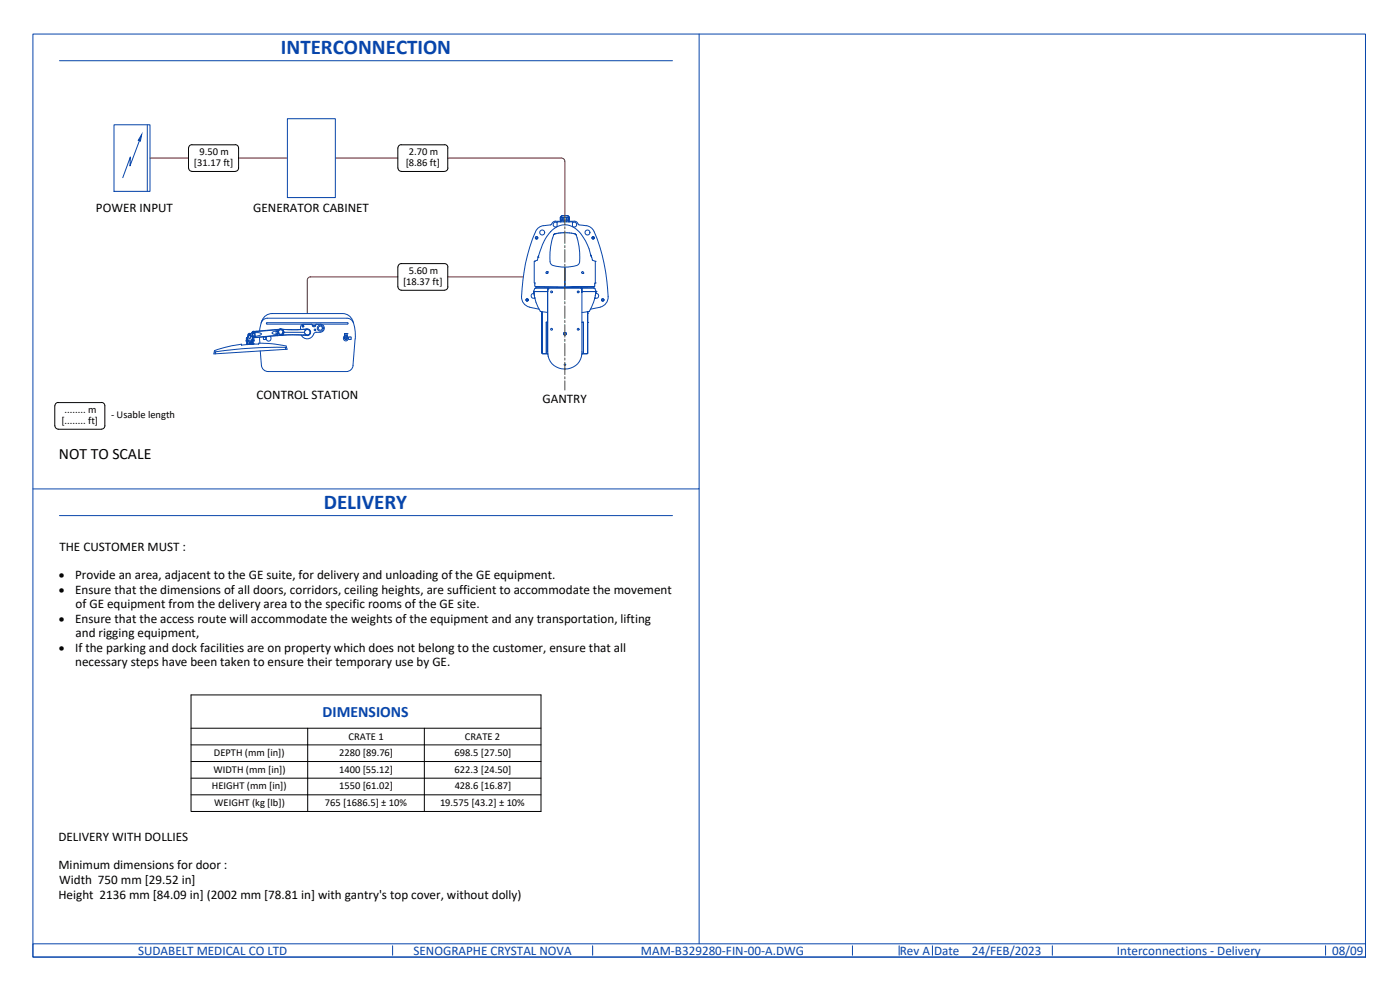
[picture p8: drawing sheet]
<svg xmlns="http://www.w3.org/2000/svg" width="420mm" height="297mm" viewBox="0 0 420 297" stroke-linecap="round" stroke-linejoin="round" font-family="sans-serif">
<!-- layer: 0 -->
<g fill="none" stroke="#0745ab" stroke-width=".3">
<path d="M9.9 10.2h399.9v277h-399.9zM17.8 18.2h184M209.8 10.2v136.5h-199.9M17.8 154.7h184M209.8 146.7v136.5M117.8 283.8v2.8M177.9 283.8v2.8M255.8 283.8v2.8M269.8 283.8v2.8M279.8 283.8v2.8M315.8 283.8v2.8M397.8 283.8v2.8"/>
<path d="M409.8 283.2h-399.9v4h399.9"/>
</g>
<path d="M45 47.4h11.6M71.6 47.4h14.6M100.6 47.4h18.8M134.4 47.4h34.1a.99 .99 0 0 1 1 1M169.5 48.4v16.3M92.2 84.1v10M119.4 83.1h-26.2a.99 .99 0 0 0-1 1M134.4 83.1h22.7" fill="none" stroke="#b4001e" stroke-width=".3"/>
<g fill="none" stroke="#000" stroke-width=".3">
<path d="M56.6 44.4v6M56.6 44.4a.92 .92 0 0 1 1-1h13a.99 .99 0 0 1 1 1v6a1 1 0 0 1-1 1M56.6 50.4a.99 .99 0 0 0 1 1M57.6 51.4h13M119.4 44.4v6M119.4 44.4a.92 .92 0 0 1 1-1h13a.99 .99 0 0 1 1 1M119.4 50.4a.99 .99 0 0 0 1 1M120.4 51.4h13M134.4 44.4v6M134.4 50.4a.99 .99 0 0 1-1 1M119.4 80.1v6M119.4 80.1a1 1 0 0 1 1-1h13a.99 .99 0 0 1 1 1"/>
<path d="M119.4 86.1a.99 .99 0 0 0 1 1M120.4 87.1h13M134.4 80.1v6M134.4 86.1a.99 .99 0 0 1-1 1M57.3 208.5h105.1v35h-105.1zM57.3 218.5h105.1M92.3 218.5v25M127.4 218.5v25M57.3 223.5h105.1M57.3 228.5h105.1M57.3 233.5h105.1M57.3 238.5h105.1"/>
</g>
<!-- layer: GE-SPECIFICATIONS -->
<path d="M16.4 121.8v6M16.5 127.8a.99 .99 0 0 0 1 .9M17.5 128.8h13M17.5 120.8h13M17.5 120.7a.99 .99 0 0 0-1 1M30.5 120.7a.99 .99 0 0 1 1 1v6.1a1 1 0 0 1-1 .9" fill="none" stroke="#000" stroke-width=".3"/>
<!-- layer: GE-EQUIPMENT -->
<g fill="none" stroke="#0745ab" stroke-width=".3">
<path d="M34.2 37.4h10.8v20h-10.8zM86.2 35.6h14.4v23.7h-14.4zM160.3 78.4v6.5M160.4 78.4h.1M160.8 69.5a52.8 52.8 0 0 0-4.3 19.5M161.2 78.1l-.8 .3M161.5 77.2h.1M161.5 77.1l-.2 .9M161.5 77.1v.1M161.6 76.8l-.1 .3zM163.1 67.7l-1.4 .6-1 1.1M165.3 67.5l-2.2 .2"/>
<path d="M165.3 69.5h-.1M165.6 67.2l-.4 .3M166.1 70.7l-.2 .7M166.1 70.5v.2M166.1 70.5h.1M166.2 70.4l-.1 .1M166.2 70.4h.1M166.3 70.3l-.1 .1M166.3 70.3h.1M166.5 70.2l-.2 .1M166.5 70.2h.1M166.6 70.1l-.1 .1"/>
<path d="M166.6 70.2h.1M166.7 66.4h1.5M166.7 66.4l-.7 .2-.4 .6M166.8 70.1h.1M167.2 66.6v1.4M167.2 66.8a.74 .74 0 0 0-1 .1 .74 .74 0 0 0 0 1 .74 .74 0 0 0 1 0M167.3 66.6h4.4l.1 1.4M167.3 66.6h-.1M168.2 66.6v-.4h2.7v.4M168.3 65.4v.6h2.4v-.6M168.3 66.3v.3M168.4 65.1l-.2 .1v.7h.1"/>
<path d="M168.5 65.3h.1M168.5 65.1l.3-.3h1.5l.3 .3M168.5 65.1l-.3 .1M168.5 65.1v.2M168.5 66v.2M168.5 65.3l-.1 .1M168.6 65.3l.2 .1v.6M168.6 65.3l-.2 .1M168.6 66v.3M169.1 66v-.7h.8l.1 .7M169.1 66.3v.3M170 66.3v.3"/>
<path d="M170.4 64.7h-1.8l-.3 .4M170.4 64.7l.5 .5M170.4 66v.3M170.6 65.1h.1M170.6 65.1v.2h-2M170.6 66v.2M170.6 65.2l.1 .2M170.7 65.4l-.5-.1v.7M170.7 66.3v.3M170.7 65.1l.2 .8h-.2M170.9 66.4h1.4M171.8 66.8a.74 .74 0 0 1 1.1 .1 .74 .74 0 0 1 0 1 .74 .74 0 0 1-1.1 0"/>
<path d="M172.2 70.1l-2.8-.3-2.8 .3M172.2 70.1h.1M172.3 70.1l.3 .1M172.3 66.4l.7 .2 .5 .6M172.5 70.2h.1M172.6 70.2h.1M172.7 70.2l.2 .3M172.9 70.5l.1 .2M172.9 70.5h.1M173 70.7l.2 .7M173.2 71.4a17.7 17.7 0 0 1 .6 7.7l-.2 .2a10.6 10.6 0 0 1-8.2 0 9.6 9.6 0 0 1-.1-5.6l.5-2.3M173.5 67.2l.3 .3"/>
<path d="M173.8 67.5l2.1 .2M175.9 67.7l1.4 .6a4.2 4.2 0 0 1 1.5 2.3 56.9 56.9 0 0 1 3.7 18.4M177.2 76.4l.3 .7-.1-.2a14.3 14.3 0 0 0-5.2-8.7 5.4 5.4 0 0 0-7.4 1.8 18.3 18.3 0 0 0-3.2 6.8M177.5 77.1l.1 .1M177.6 77.2l.2 .8M177.8 78.1l.9 .3M178.6 78.4h.1M178.7 78.4v6.5M75.8 99.8h-.2M75.8 99.8h.1M75.8 99.5l.1 .1M75.8 99.5h.1"/>
<path d="M75.8 99.5h.2M75.9 99.8h.1M75.9 99.6h.1M75.9 99.5h.1M75.9 99.7l-.2-.1-.2 .4h-.5M75.9 99.7h.1M76 99.7l.4 .1 .1 1.1-.5 .2M76 99.8v.1M76.1 99.5h-.1M76.2 99.7v.1M76.3 99.4h-.4M76.4 99.8h-.5"/>
<path d="M76.4 99.7l-.5 .1M76.4 99.5l.1 .3M76.5 99.8l1.5 .1 .4 .3-.3 .4-1.5 .3M76.5 99.8l.1 1.1M76.5 99.8h.1M78.4 96.9a2.01 2.01 0 0 1 1.9-1.4h23.8a2.01 2.01 0 0 1 2 1.4M78.6 96.1l-.7 3.2M78.7 96.2l.9-1.4 1-.5 1.1-.2h21.7l1.5 .7 .9 1.4M80 96.9l24.3-.1 .2 .2-.2 .3-24.2-.1zM82.8 99.5l.1 .6h.4M82.9 99.5h-.1M82.9 99.5h.3"/>
<path d="M83.2 98.9v.5M83.2 98.9h.1M83.2 98.9l-7.1 .6M83.2 99.4h.1M83.2 99.2a1.13 1.13 0 0 0-1.5 .8l1.6 .3M83.2 98.9l-6.9 .6M83.4 99.7l.1 .1M83.4 99.7h.2M83.5 99.7h.1M83.5 99.7v.1M83.5 99.7a.74 .74 0 0 1 1.1-.7 .74 .74 0 0 1 .1 1.3 .74 .74 0 0 1-1.2-.5M83.6 99.7a.61 .61 0 0 0 .6 .6 .61 .61 0 0 0 .6-.6"/>
<path d="M84 98.8h.1M84 98.7h-.1M84.1 98.7l-.1 .1M84.1 98.7l-1 .2M84.2 98.7a.95 .95 0 0 1 1 .9 .95 .95 0 0 1-.9 1M84.2 98.7h-.1M84.2 98.7h.1M84.5 98.8h.1M84.8 99.7h.1M84.9 99.7h.1M85.1 99.7l-.5 .9 6.4-.1M85.1 99.7h6.3"/>
<path d="M90.2 98.1v.8M91.4 99.7l.1 .4M91.5 99.2l-.1 .5M91.6 98.8l-.1 .4 .5-.3M91.6 98.8h-7l.5 .9M92 98.8h.1M92.1 98.9a.83 .83 0 0 1 1 .8 .83 .83 0 0 1-1 .8M92.1 98.9a.93 .93 0 0 1 1.2 .9 .93 .93 0 0 1-1.2 .9M92.1 98.7l-2.8 .2-5.1-.2M92.1 98.8a.92 .92 0 0 1 1 .9 .92 .92 0 0 1-1 .9M92.1 98.8h-.5M93.4 97.3h-2.4a.78 .78 0 0 0-.8 .8"/>
<path d="M93.4 97.3l.3 .3M93.7 97.7l.4 .3M93.7 97.6v.1M94 98h.4M94.7 97.6l-1 .1M94.8 97.7l-.4 .3M94.9 99.7h1.2M94.9 99.7l-.5 .1-.2 .4M95 97.3h1.1M95 97.3l-.3 .3M96.1 97.3a1.21 1.21 0 0 1 1.2 1.2 1.21 1.21 0 0 1-1.2 1.2M105.8 96.1a13 13 0 0 1 .8 5.6"/>
<path d="M156.5 89a3.1 3.1 0 0 0 2.4 3.1M158.9 92.2l2.9 .6M160.2 87.5h4.2M160.2 87.5h.1M160.2 87.5v.6M160.2 87.5v.1M160.2 87.6l.1 .5M160.2 87.6l.2 1.1M160.2 87.2v.2M160.3 87.5v.1M160.3 88.1l.1 .6M160.3 88a.74 .74 0 0 0-.9 .9 .74 .74 0 0 0 1.1 .5"/>
<path d="M160.3 87.5h.1M160.4 84.9l.1 .1M160.4 84.9h.1M160.4 88.7l.1 .7M160.5 86.6l-.3 .7M160.5 89.4v.1M160.5 85.1v.7l.2 .2 8.8 .2M160.5 89.3v.1M160.5 89.5h.1M160.5 89.5l1 2.7 .7 1.2 2.2 .3M160.7 86.5h17.6M160.8 86.4l-.3 .2"/>
<path d="M160.9 86.3h17.3M160.9 86.3l-.1 .1M164 96.7h.4M164.1 82.1h.1M164.2 81.5h.1M164.4 87.4v18.2v-17.8M164.4 96.7h-.5v9.3M164.4 87.5h.1M164.4 87.4v.1M164.4 86.7h.1M164.4 87.3v.1M164.4 86.7v.6"/>
<path d="M164.5 86.5l-.1 .8M164.5 86.6h.1M164.6 86.5l-.2 .1M164.6 86.5h.1M167.2 86.1v.2M169.2 99.9h.1M169.3 99.8l-.1 .1M169.4 99.8h.1M169.5 99.8h-.1M169.5 99.8h.1M169.5 86.4h.1M169.5 86.3h.1"/>
<path d="M169.5 86.2v-5.9v5.9M169.5 86.4v.1M169.5 80.2v.2M169.5 86.3v.1M169.6 86.4h.1M169.6 99.8h.1M169.7 99.8h.1M169.8 99.8v.1M169.8 99.9h.1M169.9 99.9h.1M171.8 86.1v.2M174.4 86.5h.1"/>
<path d="M174.5 86.5h.1M174.5 86.5l.1 .2M174.6 86.6h.1M174.6 86.7h.1M174.6 86.7v.8M174.6 86.7v.2M174.6 87.3v.1M174.6 87.3v.2M174.6 86.9v.4M174.6 87.6h.1M174.6 87.8v-.2v18M174.6 87.5h4.2"/>
<path d="M174.6 96.7h.5v9.3M174.6 87.5v.1M174.7 87.5v.1M174.9 82.1h.1M176.4 94h.1M176.4 96.7h.1M176.4 93.5v12.4zM176.8 93.4l-2.2 .3M176.8 93.4h.1M178.2 86.3l.1 .2M178.3 86.5l.3 .1M178.5 85.1l-.2 .9-8.8 .2 8.8-.2"/>
<path d="M178.5 89.5h.1M178.5 89.4h.1M178.5 89.5l-1 2.7-.7 1.2M178.6 85h-.1M178.6 86.6l.2 .7M178.6 84.9h.1M178.7 84.9l-.2 .1M178.7 88.7l-.2 .7M178.7 87.5h.1M178.7 88.1h.1M178.8 87.6h.1M178.8 88a.74 .74 0 0 1 .9 .9 .74 .74 0 0 1-1.2 .5"/>
<path d="M178.8 87.6v.1M178.8 87.6l-.1 1.1M178.8 87.5v.1M178.8 87.5h.1M178.8 87.5l-.1 .6M178.8 87.2l.1 .2M178.8 87.7l-.1 1M178.9 87.5v.1M180.1 92.2l-2.9 .6M182.5 89a3.1 3.1 0 0 1-2.4 3.1M64.3 105.6h.4l-.1 .6M64.4 105.2l5.2-1.5 2.8-.4v.3l5.2-.3 .1-.3a36.9 36.9 0 0 1 8.2 .8l.3 1-22 1.4z"/>
<path d="M73.9 102.1h.1M73.9 102.1v.4M73.9 102.5h.1M73.9 101.7l.2 1.6M73.9 101.5v.1M73.9 101.5h.1M74 102.5h.1M74 102.1h.1M74 101.6v.1M74 101.4l-.1 .1M74.1 101.3l-.1 .1M74.1 101.3h.1"/>
<path d="M74.1 103.3h.1M74.1 102.1h.1M74.1 101.8l.1 1.4M74.1 102.2h.2M74.1 102.4h.1M74.2 101.8v1.5M74.2 101.8h.1M74.2 102.1h.1M74.2 103.2l.1 .1M74.3 101.8v.7M74.3 102.4h.1M74.3 101.1h.1"/>
<path d="M74.3 102.2h.1M74.3 102.5l.1 .1M74.3 102.5h.1M74.3 101.1l-.2 .2M74.3 101v.1M74.3 102.1v.3M74.3 101h.1M74.4 102.5h.1M74.4 101h-.1M74.6 103.3h.1M74.6 100.3l.3-.1 .3 .3-.3 1.2-.3-.5zM74.8 103.2v.1"/>
<path d="M74.9 102.9h.1M74.9 102.9v.3M75.2 102.8l-.3 .1h.3M75.2 102.9v.2M75.2 102.8v.1M75.2 103.1v.2M75.3 100.5l.2 .5M75.4 100.5a.48 .48 0 0 0-.6-.5 .48 .48 0 0 0-.4 .7v.3M75.4 100.9h.1M75.5 100.9v.1M75.5 101h.1M75.5 101l.4 .4 .1 1.7"/>
<path d="M75.5 100.9l.2 .1M75.5 103.2v.1M75.6 102.1h.1M75.6 101.7l.1 .7M75.6 102h.1M75.6 102.1l-1.3 .1M75.6 102.1l.1 .2M75.7 102.4l-1.3 .2M75.7 101.7h.1M75.7 101.7v1.4l-1.4 .1-.1-1.4M75.7 102.4h.1M75.7 101h.1"/>
<path d="M75.7 102.6l-.2 .1 .2 .2M75.7 102.2h.1M75.7 101l.3 .2M75.7 101.7l.2 1.5-.2-1.5M75.8 102.3h.1M75.8 102h.1M75.8 101h.1M75.8 100.9l-.1-1h.7l-.6 .1 .1 .9M75.8 100.9h.1M75.9 103.1l-1.6 .2M75.9 101.1h.1M75.9 100.9h.6h-.4"/>
<path d="M75.9 103.2h.1M75.9 101h.1M76 101h.1M76 102h.2v.3h-.2M76 101.3v.1M76 101.3h.1M76 101v.1M76 101h.5l-.5 .1M76 103.3l-1.8 .1M76 101.4h.1M76 103.1h.1M76 101.2v.1"/>
<path d="M76 101.2h.1M76 101.1h.1M76 101.1v.1M76.1 100.9h.1M76.1 101h-.1M76.1 100.9h-.2M76.3 101v.1M76.6 100.9h.1M76.6 100.9v.3M77.9 101.2l.1 1.8M78.1 105.3l.4 4.4M78.5 109.6a2.01 2.01 0 0 0 2 1.9"/>
<path d="M79.2 101.1h.5v.7M79.2 101.9h.4M79.2 101.1v.7M80.4 111.5h23.5M81.1 100.9l-5.1 .5M81.1 100.9a.79 .79 0 0 1 .1 1.2 .79 .79 0 0 1-1.1 .1 .79 .79 0 0 1 0-1.2M83.3 100.1v.6l-2.2 .2M83.3 100.1h.1M83.3 100.6l-7.3 .8M84.1 100.6h.1M84.2 100.6h.1M84.2 100.6l-1 .1"/>
<path d="M84.4 100.6l3.5-.1 4.2 .2M84.4 100.6h-.2M84.6 100.6h.1M84.6 100.6h-.1M85.6 104.2l-10.4 .3-10.5 1M86 104.2l-.4 .1 .2 .5M91 100.5h.6M91.6 100.5l.5 .1M92 100.5l-.5-.4 .1 .5M92 100.6h.1M92.1 100.5v.1M94.1 100.2a2.01 2.01 0 0 1-1.8 1.5 2.01 2.01 0 0 1-1.9-1.2"/>
<path d="M103.3 101.5l.5 .4 .4-.4M103.3 101.5a.46 .46 0 0 1 .5-.6 .46 .46 0 0 1 .4 .6M103.3 100.8a.8 .8 0 0 0-.1 1.2 .8 .8 0 0 0 1.2 0 .8 .8 0 0 0-.2-1.2M103.4 100.7l-.1 .2 .5-.2 .4 .2v-.2M103.4 100.7l.4-.2 .4 .2M103.4 100.7v-.6h.8v.6M103.4 100.1h.1M103.4 100.1h.8M104.2 100.1h.1M104.6 101.2v.5M104.7 101.2l.7-.1-.1 .7M104.7 101.7l.1 .1"/>
<path d="M104.7 101.9h.6M106 109.6a2.01 2.01 0 0 1-2 1.9M106.6 101.7l-.7 8M162.7 105.9v-12.4v12.4M162.7 106v.1M162.7 105.9l.1 .2M162.7 105.9v.1M162.9 106.1h1.5M164.4 105.6l.1 1.2M164.5 106.8a4.8 4.8 0 0 0 5 3.9M169.1 100.2h.1M169.2 100h.1"/>
<path d="M169.5 110.7h.1M169.6 110.7h-.1M169.9 100.2h.1M174.6 106.3a4.9 4.9 0 0 1-5 4.4M174.6 106.1h1.6M174.6 105.6h.1M174.7 105.6l-.1 .7M176.2 106.1l.2-.1zM176.4 105.9v.1"/>
<circle cx="161" cy="71.4" r=".36"/>
<circle cx="161" cy="71.4" r=".28"/>
<circle cx="162.7" cy="69.8" r=".74"/>
<circle cx="176.3" cy="69.8" r=".74"/>
<circle cx="178" cy="71.4" r=".36"/>
<circle cx="178" cy="71.4" r=".28"/>
<circle cx="84.2" cy="99.7" r=".83"/>
<circle cx="90.9" cy="97.9" r=".23"/>
<circle cx="94.5" cy="99" r=".23"/>
<circle cx="96.1" cy="98.5" r=".91"/>
<circle cx="96.1" cy="98.5" r=".61"/>
<circle cx="158.2" cy="90" r=".36"/>
<circle cx="158.2" cy="90" r=".28"/>
<circle cx="164.2" cy="81.8" r=".31"/>
<circle cx="165.5" cy="87.6" r=".28"/>
<circle cx="165.5" cy="98.8" r=".28"/>
<circle cx="173.5" cy="98.8" r=".28"/>
<circle cx="173.5" cy="87.6" r=".28"/>
<circle cx="174.9" cy="81.9" r=".31"/>
<circle cx="180.9" cy="90" r=".36"/>
<circle cx="180.9" cy="90" r=".28"/>
<circle cx="74.3" cy="101.6" r=".11"/>
<circle cx="74.9" cy="100.5" r=".23"/>
<circle cx="103.8" cy="101.5" r=".25"/>
<circle cx="169.5" cy="100.2" r=".4"/>
<circle cx="169.5" cy="109.4" r=".23"/>
</g>
<!-- layer: GE-MAIN_AXIS -->
<g fill="none" stroke="#2b9317" stroke-width=".3">
<path d="M169.5 64.7v2.7M169.5 68v.7M169.5 69.3v3.7M169.5 73.7v.6M169.5 74.9v3.8M169.5 79.3v.6M169.5 80.5v3.8M169.5 84.9v.6M169.5 86.2v3.7M169.5 90.5v.7M169.5 91.8v3.7M169.5 96.2v.6"/>
<path d="M169.5 97.4v3.7M169.5 101.8v.6M169.5 103.1v3.7M169.5 107.4v.6M169.5 108.7v3.7M169.5 113v.7M169.5 114.3v2.7"/>
</g>
<!-- layer: GE-EQUIPMENT_LIGHT -->
<path d="M44.2 37.4v20M41.8 42.2l-2.8 7.6 .1-2.7-2.3 6.2" fill="none" stroke="#0745ab" stroke-width=".3"/>
<path d="M42.5 40.4l-.4 1.9-.6-.2z" fill="#0745ab" stroke="#0745ab" stroke-width=".3"/>
<g font-size="6.3" fill="#0745ab">
<text x="84.3" y="16.2">INTERCONNECTION</text>
<text x="97.2" y="152.7">DELIVERY</text>
</g>
<text font-size="4.7" x="17.7" y="137.7">NOT TO SCALE</text>
<text font-size="4.7" fill="#0745ab" x="96.8" y="215">DIMENSIONS</text>
<g font-size="3.9">
<text x="28.8" y="63.6">POWER INPUT</text>
<text x="76" y="63.6">GENERATOR CABINET</text>
<text x="77" y="119.6">CONTROL STATION</text>
<text x="162.8" y="120.9">GANTRY</text>
<text x="17.8" y="165.2">THE CUSTOMER MUST :</text>
<text x="22.5" y="173.8">Provide an area, adjacent to the GE suite, for delivery and unloading of the GE equipment.</text>
<text x="22.5" y="178.1">Ensure that the dimensions of all doors, corridors, ceiling heights, are sufficient to accommodate the movement</text>
<text x="22.7" y="182.5">of GE equipment from the delivery area to the specific rooms of the GE site.</text>
<text x="22.5" y="186.8">Ensure that the access route will accommodate the weights of the equipment and any transportation, lifting</text>
<text x="22.7" y="191.1">and rigging equipment,</text>
<text x="22.5" y="195.5">If the parking and dock facilities are on property which does not belong to the customer, ensure that all</text>
<text x="22.6" y="199.9">necessary steps have been taken to ensure their temporary use by GE.</text>
<text x="17.5" y="252.3">DELIVERY WITH DOLLIES</text>
<text x="17.5" y="260.9">Minimum dimensions for door :</text>
<text x="17.5" y="269.6">Height 2136 mm [84.09 in] (2002 mm [78.81 in] with gantry's top cover, without dolly)</text>
<text x="17.8" y="265.2">Width 750 mm [29.52 in]</text>
</g>
<g font-size="3.9" fill="#0745ab">
<text x="41.5" y="286.4">SUDABELT MEDICAL CO LTD</text>
<text x="124.1" y="286.4">SENOGRAPHE CRYSTAL NOVA</text>
<text x="192.3" y="286.4">MAM-B329280-FIN-00-A.DWG</text>
<text x="270.1" y="286.4">Rev A</text>
<text x="280.3" y="286.4">Date</text>
<text x="291.6" y="286.4">24/FEB/2023</text>
<text x="335.2" y="286.4">Interconnections - Delivery</text>
<text x="399.8" y="286.4">08/09</text>
</g>
<g font-size="3.7">
<text x="17.7" y="173.8">·</text>
<text x="17.7" y="178.1">·</text>
<text x="17.7" y="186.8">·</text>
<text x="17.7" y="195.5">·</text>
</g>
<g font-size="3.2">
<text x="59.9" y="46.5">9.50 m</text>
<text x="122.7" y="46.5">2.70 m</text>
<text x="58.2" y="49.9">[31.17 ft]</text>
<text x="121.8" y="49.9">[8.86 ft]</text>
<text x="122.7" y="82.1">5.60 m</text>
<text x="121" y="85.6">[18.37 ft]</text>
<text x="19.4" y="123.8">........ m</text>
<text x="33.3" y="125.5">- Usable length</text>
<text x="18.4" y="127.3">[........ ft]</text>
<text x="104.6" y="222">CRATE 1</text>
<text x="139.5" y="222">CRATE 2</text>
<text x="64.2" y="226.8">DEPTH (mm [in])</text>
<text x="101.8" y="226.8">2280 [89.76]</text>
<text x="136.4" y="226.8">698.5 [27.50]</text>
<text x="64.1" y="231.8">WIDTH (mm [in])</text>
<text x="101.7" y="231.8">1400 [55.12]</text>
<text x="136.4" y="231.8">622.3 [24.50]</text>
<text x="63.6" y="236.8">HEIGHT (mm [in])</text>
<text x="101.7" y="236.8">1550 [61.02]</text>
<text x="136.5" y="236.8">428.6 [16.87]</text>
<text x="64.3" y="241.8">WEIGHT (kg [lb])</text>
<text x="97.5" y="241.8">765 [1686.5] ± 10%</text>
<text x="132.1" y="241.8">19.575 [43.2] ± 10%</text>
</g>
</svg>
